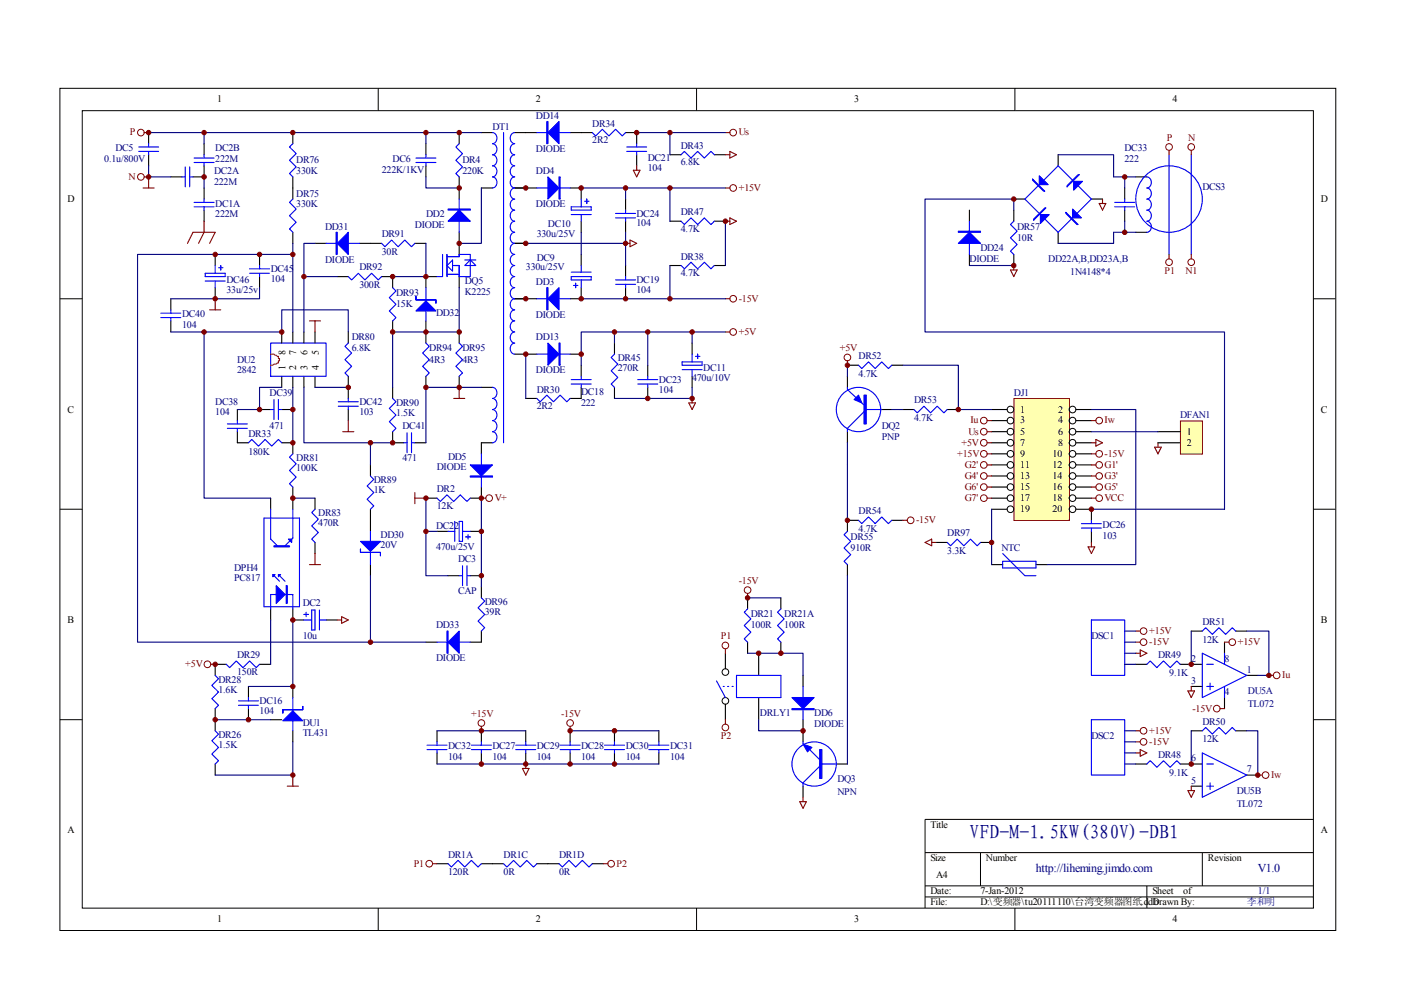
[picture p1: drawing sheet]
<svg xmlns="http://www.w3.org/2000/svg" width="297mm" height="210mm" viewBox="0 0 297 210" stroke-linecap="round" stroke-linejoin="round" font-family="sans-serif">
<g fill="none" stroke="#000" stroke-width=".21">
<path d="M12.7 18.7h270.5v178.6h-270.5zM80.2 18.7v4.7M147.7 18.7v4.7M215.2 18.7v4.7M17.4 23.5h261.1v169h-261.1zM12.7 63.3h4.7M278.4 63.3h4.7M12.7 108h4.7M278.4 108h4.7M12.7 152.6h4.7M278.4 152.6h4.7M278.4 173.7h-82.3v18.8"/>
<path d="M80.2 192.5v4.7M147.7 192.5v4.7M196.1 180.8h82.3M196.1 187.8h82.3M196.1 190.2h82.3M207.9 180.8v7M215.2 192.5v4.7M243.2 187.8v4.7M254.9 180.8v7"/>
</g>
<g fill="none" stroke="#000" stroke-width=".23">
<path d="M62.1 28.1v2.4M62.1 37.5v4.7M90.3 30.5v2.3M90.3 35.2v2.3M97.4 28.1v2.4M97.4 37.5v4.7M102.1 28.1h2.3M102.1 39.9h2.3M109.1 28.1h4.7M109.1 39.9h4.7M120.9 28.1h4.7M120.9 39.9h2.3v2.3"/>
<path d="M132.6 28.1h2.4v2.4M135 32.8v2.4M142 32.8h2.4M151.4 32.8h2.4M45.6 53.9v2.4M55 53.9v2.4M55 58.6v2.4M62.1 49.3v2.3M66.8 51.6h2.3M71.5 58.6h2.3M76.2 51.6h4.7M80.9 58.6h2.3v2.4"/>
<path d="M88 51.6h2.3M92.7 58.6h-2.4v2.4M97.4 49.3v4.6M97.4 58.6v2.4M109.1 51.6h2.4M123.2 46.9v2.4M123.2 53.9v2.4M132.6 42.2v2.4M132.6 46.9v2.4M132.6 56.3v2.3M142 56.3h2.4M142 46.9h2.4"/>
<path d="M151.4 56.3h2.4M151.4 46.9h2.4M36.2 63.3v2.4M36.2 68v2.4M45.6 61v2.3M59.7 70.4v2.3M59.7 79.8v2.3M62.1 70.4v2.3M62.1 79.8v2.3M64.4 70.4v2.3M64.4 79.8v2.3M66.8 70.4v2.3"/>
<path d="M66.8 79.8v2.3M73.8 70.4v2.3M73.8 79.8v4.7M83.2 68v2.4M90.3 68v4.7M90.3 79.8v2.3M97.4 70.4v2.3M97.4 79.8v2.3M109.1 63.3h4.7M109.1 75.1h4.7M120.9 75.1h2.3M123.2 61v2.3h-2.3"/>
<path d="M123.2 77.4v2.4M130.3 72.7v2.4M132.6 61v2.3M137.3 77.4v2.4M146.7 72.7v2.4M146.7 79.8v2.3M50.3 91.5v2.4h2.4M50.3 86.8v2.4M55 86.8h2.4M59.7 93.9h2.4v2.3M59.7 86.8h2.4M73.8 86.8v2.4"/>
<path d="M78.5 98.6v2.3M83.2 91.5v2.4h2.4M83.2 82.1v2.4M88 93.9h2.3M102.1 82.1h2.3M104.4 93.9h-2.3v2.3M111.5 84.5h2.3M123.2 82.1v2.4h-2.3M130.3 82.1v2.4M137.3 82.1v2.4M57.4 105.6v2.4M62.1 103.3v4.7"/>
<path d="M66.8 105.6v2.4M66.8 115v2.4M78.5 108v4.7M78.5 119.7v2.4M90.3 105.6h2.4M92.7 112.7h2.3M99.7 112.7h2.4M102.1 103.3v2.3h-2.4M57.4 129.1v2.4M62.1 129.1v2.4M90.3 136.2h2.4M95 122.1h2.4"/>
<path d="M99.7 122.1h2.4M102.1 124.4v2.4M102.1 133.8v2.4h-2.4M45.6 150.2v4.7M48 140.9h-2.4v2.3M52.7 145.5v2.4M52.7 150.2v2.4M55 140.9h2.4M57.4 152.6h2.3M62.1 145.5v2.4M62.1 154.9v2.4M45.6 162v2.3"/>
</g>
<g fill="none" stroke="#00f" stroke-width=".23">
<path d="M62.1 30.5l-.7 .7 1.4 1.4-1.4 1.4 1.4 1.4-1.4 1.4 .7 .7M88.2 33.5h4.2M88.2 34.5h4.2M90.3 32.8v.7M90.3 34.5v.7M97.4 30.5l-.7 .7 1.4 1.4-1.4 1.4 1.4 1.4-1.4 1.4 .7 .7M104.4 28.1a1.2 1.2 0 0 1 1 1.2 1.2 1.2 0 0 1-1 1.2 1.2 1.2 0 0 1 1 1.1 1.2 1.2 0 0 1-1 1.2 1.2 1.2 0 0 1 1 1.2 1.2 1.2 0 0 1-1 1.2 1.2 1.2 0 0 1 1 1.1 1.2 1.2 0 0 1-1 1.2 1.2 1.2 0 0 1 1 1.2 1.2 1.2 0 0 1-1 1.2M106.8 28.1v65.8M109.1 28.1a1.2 1.2 0 0 0-.9 1.2 1.2 1.2 0 0 0 .9 1.2 1.21 1.21 0 0 0-.9 1.1 1.21 1.21 0 0 0 .9 1.2 1.2 1.2 0 0 0-.9 1.2 1.2 1.2 0 0 0 .9 1.2 1.2 1.2 0 0 0-.9 1.1 1.2 1.2 0 0 0 .9 1.2 1.2 1.2 0 0 0-.9 1.2 1.2 1.2 0 0 0 .9 1.2 1.2 1.2 0 0 0-.9 1.1 1.2 1.2 0 0 0 .9 1.2 1.2 1.2 0 0 0-.9 1.2 1.2 1.2 0 0 0 .9 1.2 1.2 1.2 0 0 0-.9 1.1 1.2 1.2 0 0 0 .9 1.2 1.21 1.21 0 0 0-.9 1.2 1.21 1.21 0 0 0 .9 1.2 1.2 1.2 0 0 0-.9 1.1 1.2 1.2 0 0 0 .9 1.2 1.2 1.2 0 0 0-.9 1.2 1.2 1.2 0 0 0 .9 1.1 1.2 1.2 0 0 0-.9 1.2 1.2 1.2 0 0 0 .9 1.2 1.2 1.2 0 0 0-.9 1.2 1.2 1.2 0 0 0 .9 1.1 1.2 1.2 0 0 0-.9 1.2 1.2 1.2 0 0 0 .9 1.2 1.2 1.2 0 0 0-.9 1.2 1.2 1.2 0 0 0 .9 1.1 1.2 1.2 0 0 0-.9 1.2 1.2 1.2 0 0 0 .9 1.2M113.8 39.9h7.1M113.8 28.1h7.1M125.6 28.1l.7 .7 1.4-1.4 1.4 1.4 1.4-1.4 1.4 1.4 .7-.7"/>
<path d="M132.9 32.1h4.2M132.9 31.2h4.2M135 30.5v.7M135 32.1v.7M144.4 32.8l.7-.7 1.4 1.4 1.4-1.4 1.4 1.4 1.4-1.4 .7 .7M43.5 57.9h4.2v.7h-4.2zM43.5 59.6h4.2M45.6 56.3v1.6M45.6 59.6v1.4M46.3 56.8h1M46.8 56.3v.9M52.9 57h4.2"/>
<path d="M52.9 57.9h4.2M55 56.3v.7M55 57.9v.7M62.1 42.2l-.7 .7 1.4 1.4-1.4 1.4 1.4 1.4-1.4 1.4 .7 .8M69.1 51.6h7.1M73.8 58.6l.7 .7 1.5-1.4 1.4 1.4 1.4-1.4 1.4 1.4 .7-.7M80.9 51.6l.7 .7 1.4-1.4 1.4 1.4 1.4-1.4 1.4 1.4 .8-.7M93.8 53.9v4.7h-1.1M94.8 54.4h2.6v-.5h2.3v4.7h-2.3v-2.3h-1.5M94.8 53.9v4.7M94.8 58.2h2.6M94.8 56.3l1.1-1.2v2.4z"/>
<path d="M97.4 42.2v7.1M98.5 55.1h2.4M99.7 55.1l1.2 1.2h-2.4zM121.1 58.6h4.2v.7h-4.2zM121.1 43.9h4.2v.7h-4.2zM121.1 45.5h4.2M121.1 57.7h4.2M123.2 42.2v1.7M123.2 45.5v1.4M123.2 56.3v1.4M123.2 59.3v1.7M123.9 42.7h1"/>
<path d="M124.4 42.2v.9M130.5 59.3h4.2M130.5 46.2h4.2M130.5 45.3h4.2M132.6 44.6v.7M132.6 46.2v.7M132.6 58.6v.7M144.4 56.3l.7 .7 1.4-1.4 1.4 1.4 1.4-1.4 1.4 1.4 .7-.7M144.4 46.9l.7 .7 1.4-1.4 1.4 1.4 1.4-1.4 1.4 1.4 .7-.7M34.1 67.3h4.2M34.1 66.4h4.2M36.2 65.7v.7"/>
<path d="M36.2 67.3v.7M57.4 72.7h11.7v7.1h-11.7zM73.8 72.7l-.7 .7 1.4 1.5-1.4 1.4 1.4 1.4-1.4 1.4 .7 .7M83.2 61l.8 .7-1.5 1.4 1.5 1.4-1.5 1.4 1.5 1.4-.8 .7M90.3 72.7l.7 .7-1.4 1.5 1.4 1.4-1.4 1.4 1.4 1.4-.7 .7M90.3 61v7M97.4 72.7l.7 .7-1.4 1.5 1.4 1.4-1.4 1.4 1.4 1.4-.7 .7M109.1 65.7a1.2 1.2 0 0 0-.9 1.2 1.2 1.2 0 0 0 .9 1.1 1.2 1.2 0 0 0-.9 1.2 1.2 1.2 0 0 0 .9 1.2 1.2 1.2 0 0 0-.9 1.2 1.2 1.2 0 0 0 .9 1.1 1.2 1.2 0 0 0-.9 1.2 1.2 1.2 0 0 0 .9 1.2M113.8 63.3h7.1M113.8 75.1h7.1M121.6 60.5h.9M122.1 60.1v.9"/>
<path d="M123.2 79.8v.7M130.3 75.1l-.7 .7 1.4 1.4-1.4 1.4 1.4 1.4-1.4 1.4 .7 .7M130.5 60.3h4.2M132.6 60.3v.7M137.3 79.8v.7M144.6 76.7h4.3v.7h-4.3zM144.6 78.4h4.3M146.7 75.1v1.6M146.7 78.4v1.4M147.4 75.6h1M147.9 75.1v.9M48.2 89.9h4.2"/>
<path d="M48.2 90.8h4.2M50.3 89.2v.7M50.3 90.8v.7M52.7 93.9l.7-.7 1.4 1.4 1.4-1.4 1.4 1.4 1.4-1.4 .7 .7M57.4 86.8h.7M58.1 84.7v4.2M59 86.8h.7M59 84.7v4.2M62.1 96.2l-.7 .7 1.4 1.4-1.4 1.4 1.4 1.5-1.4 1.4 .7 .7M71.7 85.2h4.3M71.7 86.1h4.3M73.8 84.5v.7"/>
<path d="M73.8 86.1v.7M83.2 84.5l.8 .7-1.5 1.4 1.5 1.4-1.5 1.4 1.5 1.4-.8 .7M85.6 93.9h.7M86.3 91.8v4.2M87.2 93.9h.8M87.2 91.8v4.2M102.1 96.2v7.1M104.4 82.1a1.2 1.2 0 0 1 1 1.2 1.2 1.2 0 0 1-1 1.2 1.2 1.2 0 0 1 1 1.2 1.2 1.2 0 0 1-1 1.1 1.2 1.2 0 0 1 1 1.2 1.2 1.2 0 0 1-1 1.2 1.2 1.2 0 0 1 1 1.2 1.2 1.2 0 0 1-1 1.1 1.2 1.2 0 0 1 1 1.2 1.2 1.2 0 0 1-1 1.2M113.8 84.5l.7 .7 1.4-1.4 1.4 1.4 1.5-1.4 1.4 1.4 .7-.7M121.1 81.4h4.2M121.1 80.5h4.2M123.2 81.4v.7"/>
<path d="M135.2 81.4h4.3M135.2 80.5h4.3M137.3 81.4v.7M56 109.8h7.5v18.8h-7.5zM57.4 108v6.3l1.4 1.4M62.1 108v6.1l-1.7 1.6M66.8 108l-.7 .7 1.4 1.4-1.4 1.4 1.4 1.4-1.4 1.4 .7 .7M78.5 100.9l.8 .7-1.5 1.4 1.5 1.4-1.5 1.5 1.5 1.4-.8 .7M78.5 112.7v7M92.7 105.6l.7 .7 1.4-1.4 1.4 1.4 1.4-1.4 1.4 1.4 .7-.7M95 112.7h1.4M96.4 110.6v4.2"/>
<path d="M97.4 110.6h.7v4.2h-.7zM98.1 112.7h1.6M98.1 119.9v4.3M98.8 113.8h.9M99 119.9v4.3M99.2 113.4v.9M57.4 129.1v-3h4.7v3M57.9 121.8l1.4 1.4M59 121.8l1.4 1.4M92.7 136.2h7M97.4 122.1h.7M99 122.1h.7"/>
<path d="M102.1 126.8l.7 .7-1.4 1.4 1.4 1.4-1.4 1.4 1.4 1.4-.7 .7M45.6 143.2l.7 .7-1.4 1.4 1.4 1.4-1.4 1.4 1.4 1.4-.7 .7M45.6 154.9l.7 .7-1.4 1.5 1.4 1.4-1.4 1.4 1.4 1.4-.7 .7M48 140.9l.7 .7 1.4-1.5 1.4 1.5 1.4-1.5 1.4 1.5 .7-.7M50.6 148.6h4.2M50.6 149.5h4.2M52.7 147.9v.7M52.7 149.5v.7M62.1 147.9v7"/>
</g>
<path d="M57.4 75.1h.7l.5 .2 .2 .3h.2v.4h.3v.5h-.3v.5l-.4 .2h-.5l-.2 .2h-.5" fill="none" stroke="#f00" stroke-width=".23"/>
<g fill="#00f" stroke="#00f" stroke-width=".23">
<path d="M71.5 51.6l2.3-2.3v4.6z"/>
<path d="M95 46.9l2.4-2.3 2.3 2.3z"/>
<path d="M88.2 65.9l2.1-2.1 2.1 2.1z"/>
<path d="M58.6 124.2l1.8 1.9-1.8 1.8z"/>
<path d="M57.9 121.8h.4l-.4 .5z"/>
<path d="M59 121.8h.5l-.5 .5z"/>
<path d="M61.1 114.3h.7v.7z"/>
<path d="M76.4 114.8h4.3l-2.2 2.1z"/>
<path d="M99.7 98.6h4.7l-2.3 2.3z"/>
<path d="M95 136.2l2.4-2.4v4.7z"/>
<path d="M60 152.8l2.1-2.1 2.1 2.1z"/>
<path d="M116.2 37.5l2.3 2.4-2.3 2.3z"/>
<path d="M116.2 63.3l2.3-2.3v4.7z"/>
<path d="M116.2 72.7l2.3 2.4-2.3 2.3z"/>
<path d="M116.2 28.1l2.3-2.3v4.7z"/>
<path d="M71.3 49.3h.2v4.6h-.2z" fill-rule="evenodd"/>
<path d="M95 44.3h4.7v.3h-4.7z" fill-rule="evenodd"/>
<path d="M88.2 62.9v.7h4.2v.7v-.7h-4.2z" fill-rule="evenodd"/>
<path d="M60.7 124.2h.2v3.7h-.2z" fill-rule="evenodd"/>
<path d="M58.1 115.7h3.3v.3h-3.3z" fill-rule="evenodd"/>
<path d="M76.4 116.4v.7h4.3v.7v-.7h-4.3z" fill-rule="evenodd"/>
<path d="M99.7 100.9h4.7v.3h-4.7z" fill-rule="evenodd"/>
<path d="M94.8 133.8h.2v4.7h-.2z" fill-rule="evenodd"/>
<path d="M60 150.5v.7v-.7h4.2v-.7v.7z" fill-rule="evenodd"/>
<path d="M118.5 37.5h.3v4.7h-.3z" fill-rule="evenodd"/>
<path d="M115.9 61h.3v4.7h-.3z" fill-rule="evenodd"/>
<path d="M118.5 72.7h.3v4.7h-.3z" fill-rule="evenodd"/>
<path d="M115.9 25.8h.3v4.7h-.3z" fill-rule="evenodd"/>
</g>
<g fill="none" stroke="#800000" stroke-width=".21">
<circle cx="29.9" cy="37.5" r=".7"/>
<circle cx="29.9" cy="28.1" r=".7"/>
<circle cx="155.4" cy="39.9" r=".71"/>
<circle cx="155.4" cy="28.1" r=".71"/>
<circle cx="155.4" cy="63.3" r=".71"/>
<circle cx="155.4" cy="70.4" r=".71"/>
<circle cx="44" cy="140.8" r=".71"/>
</g>
<g fill="none" stroke="#800000" stroke-width=".23">
<path d="M30.3 39.9h2.4M30.6 28.1h.9M30.6 37.5h.9v2.4M134.3 36.1h1.4l-.7 1.4zM135 35.2v.9M153.8 28.1h.9M153.8 39.9h.9M153.8 32.8h.9M154.7 32.1l1.5 .7-1.5 .7zM132.6 51.6h1M133.6 50.9l1.4 .7-1.4 .7zM153.8 46.9h.9"/>
<path d="M154.7 46.2l1.5 .7-1.5 .7zM44.4 65.7h2.4M45.6 63.3v2.4M65.6 68h2.4M66.8 68v2.4M153.8 70.4h.9M153.8 63.3h.9M72.7 91.5h2.3M73.8 89.2v2.3M96.2 84.5h2.3M97.4 82.1v2.4M146 85.4h1.4l-.7 1.4z"/>
<path d="M146.7 84.5v.9M65.6 119.7h2.4M66.8 117.4v2.3M88 104.4v2.4M88 105.6h2.3M44.7 140.9h.9M60.9 166.7h2.4M62.1 164.3v2.4"/>
</g>
<g fill="none" stroke="#000080" stroke-width=".23">
<path d="M31.5 28.1h70.6M90.3 37.5v2.4h7.1M90.3 28.1v2.4M102.1 39.9v11.7h-4.7M123.2 39.9h30.6M132.6 39.9v2.3M135 28.1h18.8M142 28.1v4.7M142 39.9v7M62.1 53.9h-32.9v82.3h61.1M62.1 51.6v18.8M64.4 58.6h7.1"/>
<path d="M66.8 51.6h-2.4v18.8M90.3 51.6v7h-7.1M123.2 49.3v4.6M132.6 49.3v2.3h-21.1M132.6 51.6v4.7M142 56.3v7h-18.8M153.8 46.9v9.4M36.2 70.4h7.1M55 61v2.3h-18.8M73.8 70.4v-4.7h-14.1v4.7h-16.4v35.2h14.1M97.4 61v9.4h-14.2v11.7M130.3 70.4v2.3"/>
<path d="M137.3 70.4v7M142 63.3h11.8M153.8 70.4h-30.6v4.7M59.7 82.1h-4.7v4.7h-4.7M62.1 82.1v11.8M64.4 82.1v11.8h18.8M66.8 82.1h7M78.5 93.9v4.7M102.1 82.1h-11.8v11.8M62.1 105.6h4.7M90.3 105.6v16.5h4.7M90.3 112.7h2.4"/>
<path d="M102.1 105.6v18.8M57.4 131.5v9.4M62.1 131.5v14h-9.4M78.5 122.1v14.1M45.6 152.6h11.8M62.1 157.3v7h-16.5"/>
</g>
<g fill="#800000" stroke="#800000" stroke-width=".21">
<circle cx="62.1" cy="28.1" r=".47"/>
<circle cx="97.4" cy="51.6" r=".47"/>
<circle cx="90.3" cy="28.1" r=".47"/>
<circle cx="64.4" cy="58.6" r=".47"/>
<circle cx="90.3" cy="58.6" r=".47"/>
<circle cx="83.2" cy="58.6" r=".47"/>
<circle cx="90.3" cy="70.4" r=".47"/>
<circle cx="97.4" cy="70.4" r=".47"/>
<circle cx="62.1" cy="86.8" r=".47"/>
<circle cx="55" cy="86.8" r=".47"/>
<circle cx="62.1" cy="93.9" r=".47"/>
<circle cx="73.8" cy="82.1" r=".47"/>
<circle cx="59.7" cy="70.4" r=".47"/>
<circle cx="83.2" cy="70.4" r=".47"/>
<circle cx="83.2" cy="93.9" r=".47"/>
<circle cx="78.5" cy="93.9" r=".47"/>
<circle cx="102.1" cy="112.7" r=".47"/>
<circle cx="102.1" cy="122.1" r=".47"/>
<circle cx="90.3" cy="112.7" r=".47"/>
<circle cx="90.3" cy="82.1" r=".47"/>
<circle cx="97.4" cy="82.1" r=".47"/>
<circle cx="62.1" cy="105.6" r=".47"/>
<circle cx="62.1" cy="53.9" r=".47"/>
<circle cx="45.6" cy="53.9" r=".47"/>
<circle cx="55" cy="53.9" r=".47"/>
<circle cx="78.5" cy="136.2" r=".47"/>
<circle cx="45.6" cy="140.8" r=".47"/>
<circle cx="62.1" cy="145.5" r=".47"/>
<circle cx="45.6" cy="152.6" r=".47"/>
<circle cx="52.7" cy="152.6" r=".47"/>
<circle cx="62.1" cy="164.3" r=".47"/>
<circle cx="90.3" cy="105.6" r=".47"/>
<circle cx="45.6" cy="63.3" r=".47"/>
<circle cx="43.3" cy="70.4" r=".47"/>
<circle cx="111.5" cy="39.9" r=".47"/>
<circle cx="111.5" cy="63.3" r=".47"/>
<circle cx="135" cy="28.1" r=".47"/>
<circle cx="142" cy="28.1" r=".47"/>
<circle cx="130.3" cy="70.4" r=".47"/>
<circle cx="137.3" cy="70.4" r=".47"/>
<circle cx="123.2" cy="63.3" r=".47"/>
<circle cx="132.6" cy="63.3" r=".47"/>
<circle cx="123.2" cy="39.9" r=".47"/>
<circle cx="142" cy="39.9" r=".47"/>
<circle cx="142" cy="63.3" r=".47"/>
<circle cx="111.5" cy="51.6" r=".47"/>
<circle cx="132.6" cy="39.9" r=".47"/>
<circle cx="132.6" cy="51.6" r=".47"/>
<circle cx="153.8" cy="46.9" r=".47"/>
</g>
<path d="M215.1 84.6h11.6v25.7h-11.6z" fill="#ffffb0"/>
<g fill="none" stroke="#800000" stroke-width=".21">
<path d="M215 84.5h11.7v25.8h-11.7z"/>
<circle cx="247.9" cy="31.2" r=".71"/>
<circle cx="252.6" cy="31.2" r=".7"/>
<circle cx="247.9" cy="55.6" r=".71"/>
<circle cx="252.6" cy="55.6" r=".7"/>
<circle cx="179.7" cy="75.8" r=".71"/>
<circle cx="208.6" cy="96.2" r=".71"/>
<circle cx="208.6" cy="98.6" r=".71"/>
<circle cx="208.6" cy="91.5" r=".71"/>
<circle cx="208.6" cy="93.9" r=".71"/>
<circle cx="208.6" cy="89.2" r=".71"/>
<circle cx="233" cy="96.2" r=".71"/>
<circle cx="233" cy="98.6" r=".71"/>
<circle cx="233" cy="89.2" r=".71"/>
<circle cx="103.7" cy="105.6" r=".71"/>
<circle cx="193.1" cy="110.3" r=".71"/>
<circle cx="208.6" cy="100.9" r=".71"/>
<circle cx="208.6" cy="105.6" r=".71"/>
<circle cx="208.6" cy="103.3" r=".71"/>
<circle cx="233" cy="100.9" r=".71"/>
<circle cx="233" cy="105.6" r=".71"/>
<circle cx="233" cy="103.3" r=".71"/>
<circle cx="158.5" cy="125.1" r=".7"/>
<circle cx="242.5" cy="133.8" r=".7"/>
<circle cx="242.5" cy="136.2" r=".7"/>
<circle cx="261.3" cy="136.2" r=".71"/>
<circle cx="102.1" cy="153.3" r=".71"/>
<circle cx="120.9" cy="153.3" r=".71"/>
<circle cx="242.5" cy="157.3" r=".71"/>
<circle cx="242.5" cy="154.9" r=".7"/>
<circle cx="258" cy="150.2" r=".7"/>
<circle cx="270.7" cy="143.2" r=".71"/>
<circle cx="268.3" cy="164.3" r=".71"/>
</g>
<g fill="none" stroke="#000" stroke-width=".21">
<circle cx="214.2" cy="96.2" r=".71"/>
<circle cx="214.2" cy="98.6" r=".71"/>
<circle cx="214.2" cy="91.5" r=".71"/>
<circle cx="214.2" cy="93.9" r=".71"/>
<circle cx="214.2" cy="86.8" r=".71"/>
<circle cx="214.2" cy="89.2" r=".71"/>
<circle cx="227.4" cy="96.2" r=".71"/>
<circle cx="227.4" cy="98.6" r=".71"/>
<circle cx="227.4" cy="91.5" r=".7"/>
<circle cx="227.4" cy="93.9" r=".7"/>
<circle cx="227.4" cy="86.8" r=".7"/>
<circle cx="227.4" cy="89.2" r=".7"/>
<circle cx="214.2" cy="100.9" r=".71"/>
<circle cx="214.2" cy="105.6" r=".71"/>
<circle cx="214.2" cy="103.3" r=".71"/>
<circle cx="214.2" cy="108" r=".71"/>
<circle cx="227.4" cy="100.9" r=".7"/>
<circle cx="227.4" cy="105.6" r=".7"/>
<circle cx="227.4" cy="103.3" r=".7"/>
<circle cx="227.4" cy="108" r=".7"/>
<circle cx="153.8" cy="148.6" r=".71"/>
<circle cx="153.8" cy="142.5" r=".7"/>
</g>
<g fill="none" stroke="#000" stroke-width=".23">
<path d="M224.3 32.8v2.4M240.8 37.5h2.4M205.5 44.6v2.3M205.5 53.9v2.4M214.9 42.2h2.4M214.9 44.6v2.3M214.9 53.9v2.4M224.3 49.3v2.3M231.4 42.2h2.4M240.8 49.3h2.4M179.7 77.4h2.3M179.7 79.8v2.3"/>
<path d="M189.1 77.4h2.3M179.7 91.5v2.4M186.7 86.8h2.4M191.4 86.8h2.4M200.8 86.8h2.4M210.2 86.8h3.3M210.2 89.2h3.3M210.2 91.5h3.3M210.2 93.9h3.3M210.2 96.2h3.3M210.2 98.6h3.3M228.1 86.8h3.3"/>
<path d="M228.1 89.2h3.3M228.1 91.5h3.3M228.1 93.9h3.3M228.1 96.2h3.3M228.1 98.6h3.3M179.7 119.7v2.4M182 110.3h-2.3v2.4M189.1 110.3h2.3M198.5 115h2.3M207.9 115h2.3M210.2 100.9h3.3M210.2 103.3h3.3"/>
<path d="M210.2 105.6h3.3M210.2 108h3.3M210.2 119.7h2.4M219.6 119.7h2.4M228.1 100.9h3.3M228.1 103.3h3.3M228.1 105.6h3.3M228.1 108h3.3v2.3M231.4 112.7v2.3M153.8 138.5v3.3M158.5 126.8v2.3M158.5 136.2v2.3"/>
<path d="M160.9 138.5v4.7M165.6 126.8v2.3M165.6 136.2v2.3M252.6 133.8h2.3M259.6 136.2v2.3M262 133.8h2.3M102.1 154.9v2.4M102.1 159.6v2.4M111.5 154.9v2.4M111.5 159.6v2.4M120.9 154.9v2.4M120.9 159.6v2.4"/>
<path d="M130.3 154.9v2.4M130.3 159.6v2.4M153.8 149.3v3.3M160.9 147.9v4.7M170.3 143.2v2.3M170.3 152.6v4.7M240.8 140.9h2.4M250.2 140.9h4.7M252.6 145.5h2.3M252.6 154.9h2.3M259.6 147.9v2.3M262 154.9h2.3"/>
<path d="M264.3 143.2h2.4M170.3 166.7v2.3M177.3 162h2.4M240.8 162h2.4M250.2 162h4.7M252.6 166.7h2.3M264.3 164.3h2.4"/>
</g>
<g fill="none" stroke="#800000" stroke-width=".23">
<path d="M247.9 31.9v.9M252.6 31.9v.9M214.2 57.2h1.4l-.7 1.4zM214.9 56.3v.9M247.9 53.9v1M252.6 53.9v1M179.7 76.5v.9M209.3 93.9h.9M209.3 96.2h.9M209.3 91.5h.9M209.3 89.2h.9M209.3 98.6h.9"/>
<path d="M231.4 93.9h.9M231.4 96.2h.9M231.4 89.2h.9M231.4 98.6h.9M232.3 93.2l1.5 .7-1.5 .7zM244.8 94.8h1.4l-.7 1.4zM245.5 93.9v.9M102.1 105.6h.9M191.4 110.3h1M196.1 115l1.4-.7v1.4zM197.5 115h1M209.3 105.6h.9"/>
<path d="M209.3 103.3h.9M209.3 100.9h.9M230.7 116h1.4l-.7 1.4zM231.4 105.6h.9M231.4 103.3h.9M231.4 100.9h.9M231.4 115v1M158.5 125.8v1M240.8 133.8h.9M240.8 136.2h.9M240.8 138.5h.9M241.7 137.8l1.5 .7-1.5 .7z"/>
<path d="M259.6 136.2h1M102.1 154v.9M120.9 154v.9M240.8 154.9h.9M240.8 157.3h.9M240.8 159.6h.9M241.7 158.9l1.5 .7-1.5 .7zM251.9 146.5h1.4l-.7 1.4zM252.6 145.5v1M258.7 150.2h.9M269 143.2h1M110.8 162.9h1.4l-.7 1.4z"/>
<path d="M111.5 162v.9M169.6 170h1.4l-.7 1.4zM170.3 169v1M251.9 167.6h1.4l-.7 1.4zM252.6 166.7v.9M266.7 164.3h.9"/>
</g>
<g fill="none" stroke="#00f" stroke-width=".23">
<path d="M218.9 38l2.6 2.6h-.2l-2.4-2.4zM220.1 39.4l-2.8 2.8 3.1 3.1M221.3 38.2l3-3 3.1 3M226.2 39.4l2.4-2.4h.2l-2.6 2.6zM228.6 39.4l2.8 2.8-3.1 3.1M243.2 37.5a1.2 1.2 0 0 1 .9 1.2 1.2 1.2 0 0 1-.9 1.2 1.2 1.2 0 0 1 .9 1.1 1.2 1.2 0 0 1-.9 1.2 1.2 1.2 0 0 1 .9 1.2 1.2 1.2 0 0 1-.9 1.2 1.2 1.2 0 0 1 .9 1.1 1.2 1.2 0 0 1-.9 1.2 1.2 1.2 0 0 1 .9 1.2 1.2 1.2 0 0 1-.9 1.2M247.9 32.8v21.1M252.6 32.8v21.1M205.5 46.9v7M214.9 46.9l-.7 .7 1.4 1.4-1.4 1.4 1.4 1.4-1.4 1.4 .7 .7M219.2 46.4l2.3-2.3h.3l-2.6 2.6zM221.5 46.4l2.8 2.9 2.9-2.9"/>
<path d="M226 45l2.6 2.6h-.3l-2.3-2.3zM182 77.4l.7 .7 1.4-1.4 1.4 1.4 1.5-1.4 1.4 1.4 .7-.7M179.7 82.1v.5l3.5 3.3M183.2 87.3l-3.5 3.5v.7M183.7 86.8h3.3M193.8 86.8l.7 .7 1.4-1.4 1.4 1.4 1.4-1.4 1.4 1.4 .7-.7M179.7 112.7l-.7 .7 1.4 1.4-1.4 1.4 1.4 1.4-1.4 1.4 .7 .7M182 110.3l.7 .7 1.4-1.4 1.4 1.4 1.5-1.4 1.4 1.4 .7-.7M200.8 115l.7 .7 1.4-1.4 1.5 1.4 1.4-1.4 1.4 1.4 .7-.7M212.6 117.4l4.7 4.7h2.3M212.6 119h7v1.4h-7zM229.3 111h4.2"/>
<path d="M229.3 112h4.2M231.4 110.3v.7M231.4 112v.7M158.5 129.1l-.7 .7 1.4 1.4-1.4 1.4 1.4 1.4-1.4 1.4 .7 .8M165.6 129.1l-.7 .7 1.4 1.4-1.4 1.4 1.4 1.4-1.4 1.4 .7 .8M231.4 131.5h7.1v11.7h-7.1zM254.9 133.8l.7-.7 1.4 1.4 1.4-1.4 1.5 1.4 1.4-1.4 .7 .7M254.9 138.5l9.4 4.7-9.4 4.7zM259.6 138.5v2.4M99.9 158h4.3M99.9 158.9h4.3M102.1 157.3v.7"/>
<path d="M102.1 158.9v.7M109.4 158h4.2M109.4 158.9h4.2M111.5 157.3v.7M111.5 158.9v.7M118.8 158h4.2M118.8 158.9h4.2M120.9 157.3v.7M120.9 158.9v.7M128.2 158h4.2M128.2 158.9h4.2M130.3 157.3v.7"/>
<path d="M130.3 158.9v.7M151.9 144.4l1.9 3.5M153.3 145.5h.3M154.3 145.5h.2M155.2 145.5h.2M156.2 143.2h9.4v4.7h-9.4zM170.3 145.5v7.1M170.3 157.3v.5M171.7 158.9l2.1 2.2M231.4 152.6h7.1v11.7h-7.1zM243.2 140.9l.7-.8 1.4 1.5 1.4-1.5 1.4 1.5 1.4-1.5 .7 .8M254.9 154.9l.7-.7 1.4 1.4 1.4-1.4 1.5 1.4 1.4-1.4 .7 .7"/>
<path d="M254.9 159.6l9.4 4.7-9.4 4.7zM255.9 145.5h1.4M255.9 140.9h1.4M256.6 144.8v1.5M259.6 145.5v2.4M173.8 162.5l-3.5 3.5v.7M173.8 162h3.5M243.2 162l.7-.7 1.4 1.4 1.4-1.4 1.4 1.4 1.4-1.4 .7 .7M255.9 162h1.4M255.9 166.7h1.4M256.6 166v1.4"/>
<circle cx="247.9" cy="42.2" r="7.1"/>
<circle cx="182" cy="86.8" r="4.7"/>
<circle cx="172.6" cy="162" r="4.7"/>
</g>
<g fill="#00f" stroke="#00f" stroke-width=".23">
<path d="M170.3 157.8l1.8 .7-.9 .9z"/>
<path d="M167.9 147.9h4.7l-2.3 2.3z"/>
<path d="M181.1 84.7l.9-.9 .7 1.6z"/>
<path d="M227.6 38.4h1.9l-1.9 1.9z"/>
<path d="M220.4 37.3l1.8 1.9h-1.8z"/>
<path d="M220.6 45.5h1.9l-1.9 1.9z"/>
<path d="M227.4 44.3l1.9 1.9h-1.9z"/>
<path d="M203.2 51.6l2.3-2.3 2.4 2.3z"/>
<path d="M173.8 158.9h.5v6.1h-.5z" fill-rule="evenodd"/>
<path d="M167.9 150.2h4.7v.3h-4.7z" fill-rule="evenodd"/>
<path d="M183.2 83.8h.5v6.1h-.5z" fill-rule="evenodd"/>
<path d="M203.2 49h4.7v.3h-4.7z" fill-rule="evenodd"/>
</g>
<g fill="none" stroke="#000080" stroke-width=".23">
<path d="M224.3 32.8h11.8v4.7M205.5 56.3h9.4M236.1 49.3v2.3h-11.8M111.5 75.1v9.4M123.2 75.1v2.3M146.7 70.4v2.3M179.7 77.4v2.4M191.4 77.4h11.8v9.4h7M146.7 82.1v2.4h-16.4M179.7 93.9v16.4M189.1 86.8h2.3M231.4 86.8h9.4v32.9h-18.8"/>
<path d="M210.2 108v11.7M231.4 108h28.2M158.5 138.5h11.8v4.7M158.5 126.8h7.1M238.5 133.8h2.3M238.5 136.2h2.3M238.5 138.5h2.3M252.6 133.8v7.1M264.3 133.8h4.7v9.4h-2.3M160.9 152.6v2.3h9.4M238.5 140.9h2.3M238.5 154.9h2.3"/>
<path d="M238.5 157.3h2.3M238.5 159.6h2.3M252.6 154.9v7.1M264.3 154.9h2.4v9.4M238.5 162h2.3"/>
</g>
<g fill="#800000" stroke="#800000" stroke-width=".21">
<circle cx="102.1" cy="105.6" r=".47"/>
<circle cx="146.7" cy="84.5" r=".47"/>
<circle cx="137.3" cy="84.5" r=".47"/>
<circle cx="146.7" cy="70.4" r=".47"/>
<circle cx="123.2" cy="75.1" r=".47"/>
<circle cx="111.5" cy="75.1" r=".47"/>
</g>
<path d="M250.4 89.3h4.5v7h-4.5z" fill="#ffffb0"/>
<g fill="none" stroke="#800000" stroke-width=".21">
<path d="M250.3 89.3h4.6v7h-4.6z"/>
<circle cx="153.8" cy="136.9" r=".7"/>
<circle cx="153.8" cy="154.2" r=".71"/>
<circle cx="91" cy="183.1" r=".71"/>
<circle cx="129.6" cy="183.1" r=".71"/>
</g>
<g fill="none" stroke="#000" stroke-width=".23">
<path d="M31.5 28.1v2.4M31.5 32.8v2.4M36.2 37.5h2.4M43.3 30.5v2.3M43.3 35.2v2.3h-2.4M43.3 39.9v2.3M238.5 39.9v2.3M43.3 44.6v2.3M238.5 44.6v2.3M245.5 91.5h4.7M245.5 93.9h4.7M62.1 131.5h2.3"/>
<path d="M69.1 131.5h2.4M92.7 154.9v2.4M92.7 159.6v2.4M139.7 154.9v2.4M139.7 159.6v2.4M92.7 183.1h2.3M102.1 183.1h4.7M113.8 183.1h4.7M125.6 183.1h2.3"/>
</g>
<g fill="none" stroke="#000080" stroke-width=".23">
<path d="M31.5 35.2v2.3h4.7M43.3 28.1v2.4M43.3 37.5v2.4M236.1 37.5h4.7M238.5 37.5v2.4M214.9 44.6v-2.4h-18.8v28.2h63.5v37.6M236.1 49.3h4.7M238.5 46.9v2.4M231.4 91.5h14.1M179.7 122.1v39.9M92.7 154.9h18.8M120.9 154.9h18.8"/>
<path d="M92.7 162h47"/>
</g>
<g fill="none" stroke="#00f" stroke-width=".23">
<path d="M29.4 32.1h4.2M29.4 31.2h4.2M31.5 30.5v.7M31.5 32.1v.7M38.6 37.5h.7M39.3 35.4v4.2M40.2 37.5h.7M40.2 35.4v4.2M41.2 34.5h4.2M41.2 33.5h4.2M43.3 32.8v.7M43.3 34.5v.7"/>
<path d="M41.2 42.9h4.2M41.2 43.9h4.2M43.3 42.2v.7M43.3 43.9v.7M236.3 42.9h4.3M236.3 43.9h4.3M238.5 42.2v.7M238.5 43.9v.7M64.4 130.3h1M64.4 131.5h1.7M64.9 129.8v1M66.1 129.3h.7v4.3h-.7z"/>
<path d="M67.7 131.5h1.4M67.7 129.3v4.3M90.5 158.9h4.3M90.5 158h4.3M92.7 157.3v.7M92.7 158.9v.7M137.6 158.9h4.2M137.6 158h4.2M139.7 157.3v.7M139.7 158.9v.7M95 183.1l.7 .7 1.4-1.4 1.4 1.4 1.4-1.4 1.5 1.4 .7-.7M106.8 183.1l.7 .7 1.4-1.4 1.4 1.4 1.4-1.4 1.4 1.4 .7-.7"/>
<path d="M118.5 183.1l.7 .7 1.4-1.4 1.5 1.4 1.4-1.4 1.4 1.4 .7-.7"/>
</g>
<g fill="#800000" stroke="#800000" stroke-width=".21">
<circle cx="31.5" cy="28.1" r=".47"/>
<circle cx="31.5" cy="37.5" r=".47"/>
<circle cx="43.3" cy="28.1" r=".47"/>
<circle cx="43.3" cy="37.5" r=".47"/>
<circle cx="97.4" cy="39.9" r=".47"/>
<circle cx="97.4" cy="28.1" r=".47"/>
<circle cx="62.1" cy="131.5" r=".47"/>
<circle cx="102.1" cy="162" r=".47"/>
<circle cx="102.1" cy="154.9" r=".47"/>
<circle cx="111.5" cy="162" r=".47"/>
<circle cx="120.9" cy="162" r=".47"/>
<circle cx="120.9" cy="154.9" r=".47"/>
<circle cx="130.3" cy="162" r=".47"/>
<circle cx="130.3" cy="154.9" r=".47"/>
<circle cx="252.6" cy="140.8" r=".47"/>
<circle cx="269" cy="143.2" r=".47"/>
<circle cx="252.6" cy="162" r=".47"/>
<circle cx="266.7" cy="164.3" r=".47"/>
<circle cx="231.4" cy="108" r=".47"/>
<circle cx="170.3" cy="154.9" r=".47"/>
<circle cx="160.9" cy="138.5" r=".47"/>
<circle cx="165.6" cy="138.5" r=".47"/>
<circle cx="158.5" cy="126.8" r=".47"/>
<circle cx="203.2" cy="86.8" r=".47"/>
<circle cx="179.7" cy="77.4" r=".47"/>
<circle cx="179.7" cy="110.3" r=".47"/>
<circle cx="214.9" cy="42.2" r=".47"/>
<circle cx="214.9" cy="56.3" r=".47"/>
<circle cx="210.2" cy="115" r=".47"/>
<circle cx="238.5" cy="49.2" r=".47"/>
<circle cx="238.5" cy="37.5" r=".47"/>
</g>
<path d="M39.7 51.6l1.2-2.3h4.7l-1.2 2.3M43.3 46.9v2.4l-1.2 2.3M233 43.1h1.5l-.7 1.5zM233.8 42.2v.9M71.5 131.5h.9M72.4 130.8l1.4 .7-1.4 .7zM153.8 137.6v.9M153.8 152.6v.9M91.7 183.1h1M127.9 183.1h1" fill="none" stroke="#800000" stroke-width=".23"/>
<text font-size="4.2" fill="#000080" x="205.6" y="177.8">VFD-M-1.5KW(380V)-DB1</text>
<g font-size="2.5" fill="#000080">
<text x="219.6" y="184.8">http://liheming.jimdo.com</text>
<text x="266.7" y="184.8">V1.0</text>
</g>
<g font-size="2.1">
<text x="46.1" y="21.7">1</text>
<text x="113.6" y="21.7">2</text>
<text x="181.1" y="21.7">3</text>
<text x="248.6" y="21.7">4</text>
<text x="14.3" y="42.8">D</text>
<text x="280.1" y="42.8">D</text>
<text x="60.5" y="75.3" transform="rotate(-90 60.5 75.3)">8</text>
<text x="62.8" y="75.3" transform="rotate(-90 62.8 75.3)">7</text>
<text x="65.2" y="75.3" transform="rotate(-90 65.2 75.3)">6</text>
<text x="67.6" y="75.3" transform="rotate(-90 67.6 75.3)">5</text>
<text x="60.5" y="78.4" transform="rotate(-90 60.5 78.4)">1</text>
<text x="62.8" y="78.4" transform="rotate(-90 62.8 78.4)">2</text>
<text x="65.2" y="78.4" transform="rotate(-90 65.2 78.4)">3</text>
<text x="67.6" y="78.4" transform="rotate(-90 67.6 78.4)">4</text>
<text x="14.3" y="87.5">C</text>
<text x="216.3" y="87.5">1</text>
<text x="216.3" y="89.8">3</text>
<text x="224.4" y="87.5">2</text>
<text x="224.4" y="89.8">4</text>
<text x="280.1" y="87.5">C</text>
<text x="216.3" y="92.1">5</text>
<text x="216.3" y="94.5">7</text>
<text x="224.4" y="92.1">6</text>
<text x="224.4" y="94.5">8</text>
<text x="251.6" y="92.1">1</text>
<text x="251.6" y="94.5">2</text>
<text x="216.3" y="96.9">9</text>
<text x="216.3" y="99.2">11</text>
<text x="216.3" y="101.5">13</text>
<text x="223.2" y="96.9">10</text>
<text x="223.2" y="99.2">12</text>
<text x="223.2" y="101.5">14</text>
<text x="216.3" y="103.9">15</text>
<text x="216.3" y="106.2">17</text>
<text x="223.2" y="103.9">16</text>
<text x="223.2" y="106.2">18</text>
<text x="216.3" y="108.6">19</text>
<text x="223.2" y="108.6">20</text>
<text x="14.3" y="132.1">B</text>
<text x="280.1" y="132.1">B</text>
<text x="14.3" y="176.7">A</text>
<text x="197.3" y="175.5">Title</text>
<text x="280.1" y="176.7">A</text>
<text x="197.3" y="182.6">Size</text>
<text x="209" y="182.6">Number</text>
<text x="256.1" y="182.6">Revision</text>
<text x="197.3" y="189.6">Date:</text>
<text x="197.3" y="192">File:</text>
<text x="198.5" y="186.1">A4</text>
<text x="207.9" y="189.6">7-Jan-2012</text>
<text x="207.9" y="192">D:\变频器\tu20111110\台湾变频器图纸.ddb</text>
<text x="244.3" y="189.6">Sheet</text>
<text x="244.3" y="192">Drawn By:</text>
<text x="250.9" y="189.6">of</text>
<text x="46.1" y="195.5">1</text>
<text x="113.6" y="195.5">2</text>
<text x="181.1" y="195.5">3</text>
<text x="248.6" y="195.5">4</text>
</g>
<g font-size="2.1" fill="#800000">
<text x="27.5" y="28.7">P</text>
<text x="156.6" y="28.7">Us</text>
<text x="247.4" y="29.9">P</text>
<text x="251.9" y="29.9">N</text>
<text x="27.3" y="38.1">N</text>
<text x="156.6" y="40.5">+15V</text>
<text x="246.9" y="58.1">P1</text>
<text x="251.4" y="58.1">N1</text>
<text x="156.6" y="63.9">-15V</text>
<text x="156.6" y="71">+5V</text>
<text x="178.1" y="74.5">+5V</text>
<text x="205.7" y="89.8">Iu</text>
<text x="234.2" y="89.8">Iw</text>
<text x="203.9" y="94.5">+5V</text>
<text x="205.3" y="92.1">Us</text>
<text x="202.9" y="96.9">+15V</text>
<text x="204.6" y="101.5">G4'</text>
<text x="204.6" y="99.2">G2'</text>
<text x="234.2" y="96.9">-15V</text>
<text x="234.2" y="101.5">G3'</text>
<text x="234.2" y="99.2">G1'</text>
<text x="104.9" y="106.2">V+</text>
<text x="204.6" y="103.9">G6'</text>
<text x="204.6" y="106.2">G7'</text>
<text x="234.2" y="106.2">VCC</text>
<text x="234.2" y="103.9">G5'</text>
<text x="194.2" y="110.9">-15V</text>
<text x="156.6" y="123.9">-15V</text>
<text x="152.8" y="135.6">P1</text>
<text x="243.7" y="134.4">+15V</text>
<text x="243.7" y="136.8">-15V</text>
<text x="262.5" y="136.8">+15V</text>
<text x="39.3" y="141.5">+5V</text>
<text x="271.9" y="143.8">Iu</text>
<text x="99.9" y="152">+15V</text>
<text x="119" y="152">-15V</text>
<text x="243.7" y="155.5">+15V</text>
<text x="252.8" y="150.9">-15V</text>
<text x="152.8" y="156.7">P2</text>
<text x="243.7" y="157.9">-15V</text>
<text x="269.5" y="164.9">Iw</text>
<text x="87.7" y="183.7">P1</text>
<text x="130.7" y="183.7">P2</text>
</g>
<g font-size="2.1" fill="#000080">
<text x="104.4" y="27.5">DT1</text>
<text x="113.6" y="25.2">DD14</text>
<text x="125.6" y="26.9">DR34</text>
<text x="22.1" y="34.4">0.1u/800V</text>
<text x="24.5" y="32">DC5</text>
<text x="45.6" y="32">DC2B</text>
<text x="45.6" y="34.4">222M</text>
<text x="62.8" y="34.6">DR76</text>
<text x="83.2" y="34.4">DC6</text>
<text x="98" y="34.6">DR4</text>
<text x="113.6" y="32.3">DIODE</text>
<text x="125.6" y="30.3">2R2</text>
<text x="137.3" y="34.1">DC21</text>
<text x="144.4" y="31.5">DR43</text>
<text x="144.4" y="35.1">6.8K</text>
<text x="238.4" y="32">DC33</text>
<text x="238.4" y="34.4">222</text>
<text x="45.4" y="36.9">DC2A</text>
<text x="45.4" y="39.3">222M</text>
<text x="62.8" y="36.9">330K</text>
<text x="62.8" y="41.7">DR75</text>
<text x="80.9" y="36.7">222K/1KV</text>
<text x="98" y="36.9">220K</text>
<text x="113.6" y="36.9">DD4</text>
<text x="137.3" y="36.3">104</text>
<text x="254.9" y="40.2">DCS3</text>
<text x="45.6" y="43.8">DC1A</text>
<text x="45.6" y="46.1">222M</text>
<text x="62.8" y="44">330K</text>
<text x="90.3" y="46.1">DD2</text>
<text x="113.6" y="44">DIODE</text>
<text x="135" y="45.9">DC24</text>
<text x="144.4" y="45.6">DR47</text>
<text x="68.9" y="48.7">DD31</text>
<text x="80.9" y="50.3">DR91</text>
<text x="88" y="48.4">DIODE</text>
<text x="113.8" y="50.3">330u/25V</text>
<text x="116.2" y="48.2">DC10</text>
<text x="135" y="48">104</text>
<text x="144.4" y="49.1">4.7K</text>
<text x="207.9" y="53.2">DD24</text>
<text x="215.6" y="48.7">DR57</text>
<text x="215.6" y="51.1">10R</text>
<text x="48" y="60">DC46</text>
<text x="57.4" y="57.6">DC45</text>
<text x="57.4" y="59.7">104</text>
<text x="68.9" y="55.7">DIODE</text>
<text x="76.2" y="57.3">DR92</text>
<text x="80.9" y="54.1">30R</text>
<text x="111.5" y="57.3">330u/25V</text>
<text x="113.8" y="55.3">DC9</text>
<text x="135" y="60">DC19</text>
<text x="144.4" y="55">DR38</text>
<text x="144.4" y="58.5">4.7K</text>
<text x="205.6" y="55.5">DIODE</text>
<text x="222.2" y="55.5">DD22A,B,DD23A,B</text>
<text x="226.9" y="58.3">1N4148*4</text>
<text x="48" y="62.1">33u/25v</text>
<text x="76.2" y="61.1">300R</text>
<text x="84" y="62.8">DR93</text>
<text x="84" y="65.1">15K</text>
<text x="98.6" y="60.2">DQ5</text>
<text x="98.6" y="62.5">K2225</text>
<text x="113.6" y="60.5">DD3</text>
<text x="135" y="62.1">104</text>
<text x="38.6" y="67.2">DC40</text>
<text x="38.6" y="69.6">104</text>
<text x="92.5" y="67">DD32</text>
<text x="113.6" y="67.5">DIODE</text>
<text x="50.3" y="76.9">DU2</text>
<text x="74.6" y="72.2">DR80</text>
<text x="74.6" y="74.5">6.8K</text>
<text x="91" y="74.5">DR94</text>
<text x="91" y="76.9">4R3</text>
<text x="98" y="74.5">DR95</text>
<text x="98" y="76.9">4R3</text>
<text x="113.6" y="72.2">DD13</text>
<text x="131" y="76.6">DR45</text>
<text x="182" y="76.1">DR52</text>
<text x="50.3" y="79.2">2842</text>
<text x="57.1" y="83.9">DC39</text>
<text x="113.6" y="79.2">DIODE</text>
<text x="113.8" y="83.2">DR30</text>
<text x="123.2" y="83.7">DC18</text>
<text x="131" y="78.8">270R</text>
<text x="139.7" y="81.1">DC23</text>
<text x="139.7" y="83.2">104</text>
<text x="146.7" y="80.9">470u/10V</text>
<text x="149.1" y="78.8">DC11</text>
<text x="182" y="79.9">4.7K</text>
<text x="215" y="83.9">DJ1</text>
<text x="45.6" y="85.8">DC38</text>
<text x="45.6" y="87.9">104</text>
<text x="76.2" y="85.8">DC42</text>
<text x="76.2" y="87.9">103</text>
<text x="84" y="86">DR90</text>
<text x="84" y="88.2">1.5K</text>
<text x="113.8" y="86.7">2R2</text>
<text x="123.2" y="86">222</text>
<text x="193.8" y="85.5">DR53</text>
<text x="193.8" y="89.3">4.7K</text>
<text x="250.2" y="88.6">DFAN1</text>
<text x="52.7" y="92.6">DR33</text>
<text x="57.1" y="90.9">471</text>
<text x="85.3" y="90.9">DC41</text>
<text x="186.9" y="90.9">DQ2</text>
<text x="186.9" y="93.3">PNP</text>
<text x="52.7" y="96.4">180K</text>
<text x="62.8" y="97.8">DR81</text>
<text x="62.8" y="99.9">100K</text>
<text x="85.3" y="97.8">471</text>
<text x="92.6" y="99.7">DIODE</text>
<text x="95" y="97.6">DD5</text>
<text x="79.2" y="102.5">DR89</text>
<text x="79.2" y="104.6">1K</text>
<text x="92.6" y="104.3">DR2</text>
<text x="92.6" y="107.9">12K</text>
<text x="67.5" y="109.5">DR83</text>
<text x="67.5" y="111.6">470R</text>
<text x="80.7" y="114">DD30</text>
<text x="92.5" y="112.1">DC22</text>
<text x="182" y="109.1">DR54</text>
<text x="182" y="112.8">4.7K</text>
<text x="200.8" y="113.7">DR97</text>
<text x="233.8" y="111.9">DC26</text>
<text x="80.7" y="116.1">20V</text>
<text x="92.5" y="116.6">470u/25V</text>
<text x="97.1" y="119.1">DC3</text>
<text x="180.3" y="114.5">DR55</text>
<text x="180.3" y="116.8">910R</text>
<text x="200.8" y="117.5">3.3K</text>
<text x="212.3" y="116.8">NTC</text>
<text x="233.8" y="114.2">103</text>
<text x="49.6" y="121">DPH4</text>
<text x="49.6" y="123.1">PC817</text>
<text x="97.1" y="125.9">CAP</text>
<text x="64.2" y="128.5">DC2</text>
<text x="102.8" y="128.3">DR96</text>
<text x="102.8" y="130.4">39R</text>
<text x="159.2" y="130.9">DR21</text>
<text x="166.3" y="130.9">DR21A</text>
<text x="64.2" y="135.6">10u</text>
<text x="92.5" y="133.2">DD33</text>
<text x="159.2" y="133.2">100R</text>
<text x="166.3" y="133.2">100R</text>
<text x="231.4" y="135.6">DSC1</text>
<text x="254.9" y="132.5">DR51</text>
<text x="254.9" y="136.3">12K</text>
<text x="50.3" y="139.5">DR29</text>
<text x="50.3" y="143.1">150R</text>
<text x="92.5" y="140.1">DIODE</text>
<text x="245.5" y="139.5">DR49</text>
<text x="247.9" y="143.4">9.1K</text>
<text x="252.6" y="140.3">2</text>
<text x="259.6" y="140.3">8</text>
<text x="264.3" y="142.6">1</text>
<text x="46.3" y="144.7">DR28</text>
<text x="46.3" y="146.8">1.6K</text>
<text x="55" y="149.2">DC16</text>
<text x="252.6" y="145">3</text>
<text x="259.6" y="147.3">4</text>
<text x="264.6" y="147.1">DU5A</text>
<text x="264.6" y="149.9">TL072</text>
<text x="55" y="151.3">104</text>
<text x="64.2" y="153.9">DU1</text>
<text x="161.1" y="151.8">DRLY1</text>
<text x="172.6" y="151.8">DD6</text>
<text x="172.6" y="154.1">DIODE</text>
<text x="254.9" y="153.7">DR50</text>
<text x="46.3" y="156.5">DR26</text>
<text x="46.3" y="158.6">1.5K</text>
<text x="64.2" y="156.1">TL431</text>
<text x="95" y="158.8">DC32</text>
<text x="95" y="161.2">104</text>
<text x="104.4" y="158.8">DC27</text>
<text x="104.4" y="161.2">104</text>
<text x="113.8" y="158.8">DC29</text>
<text x="113.8" y="161.2">104</text>
<text x="123.2" y="158.8">DC28</text>
<text x="123.2" y="161.2">104</text>
<text x="132.7" y="158.8">DC30</text>
<text x="132.7" y="161.2">104</text>
<text x="142.1" y="158.8">DC31</text>
<text x="142.1" y="161.2">104</text>
<text x="231.4" y="156.7">DSC2</text>
<text x="245.5" y="160.7">DR48</text>
<text x="252.6" y="161.4">6</text>
<text x="254.9" y="157.4">12K</text>
<text x="177.5" y="165.9">DQ3</text>
<text x="247.9" y="164.4">9.1K</text>
<text x="252.6" y="166.1">5</text>
<text x="264.3" y="163.8">7</text>
<text x="177.5" y="168.5">NPN</text>
<text x="262.2" y="168.2">DU5B</text>
<text x="262.2" y="171">TL072</text>
<text x="95" y="181.9">DR1A</text>
<text x="95" y="185.6">120R</text>
<text x="106.8" y="181.9">DR1C</text>
<text x="106.8" y="185.6">0R</text>
<text x="118.5" y="181.9">DR1D</text>
<text x="118.5" y="185.6">0R</text>
<text x="264.3" y="192">李和明</text>
<text x="266.7" y="189.6">1/1</text>
</g>
</svg>
